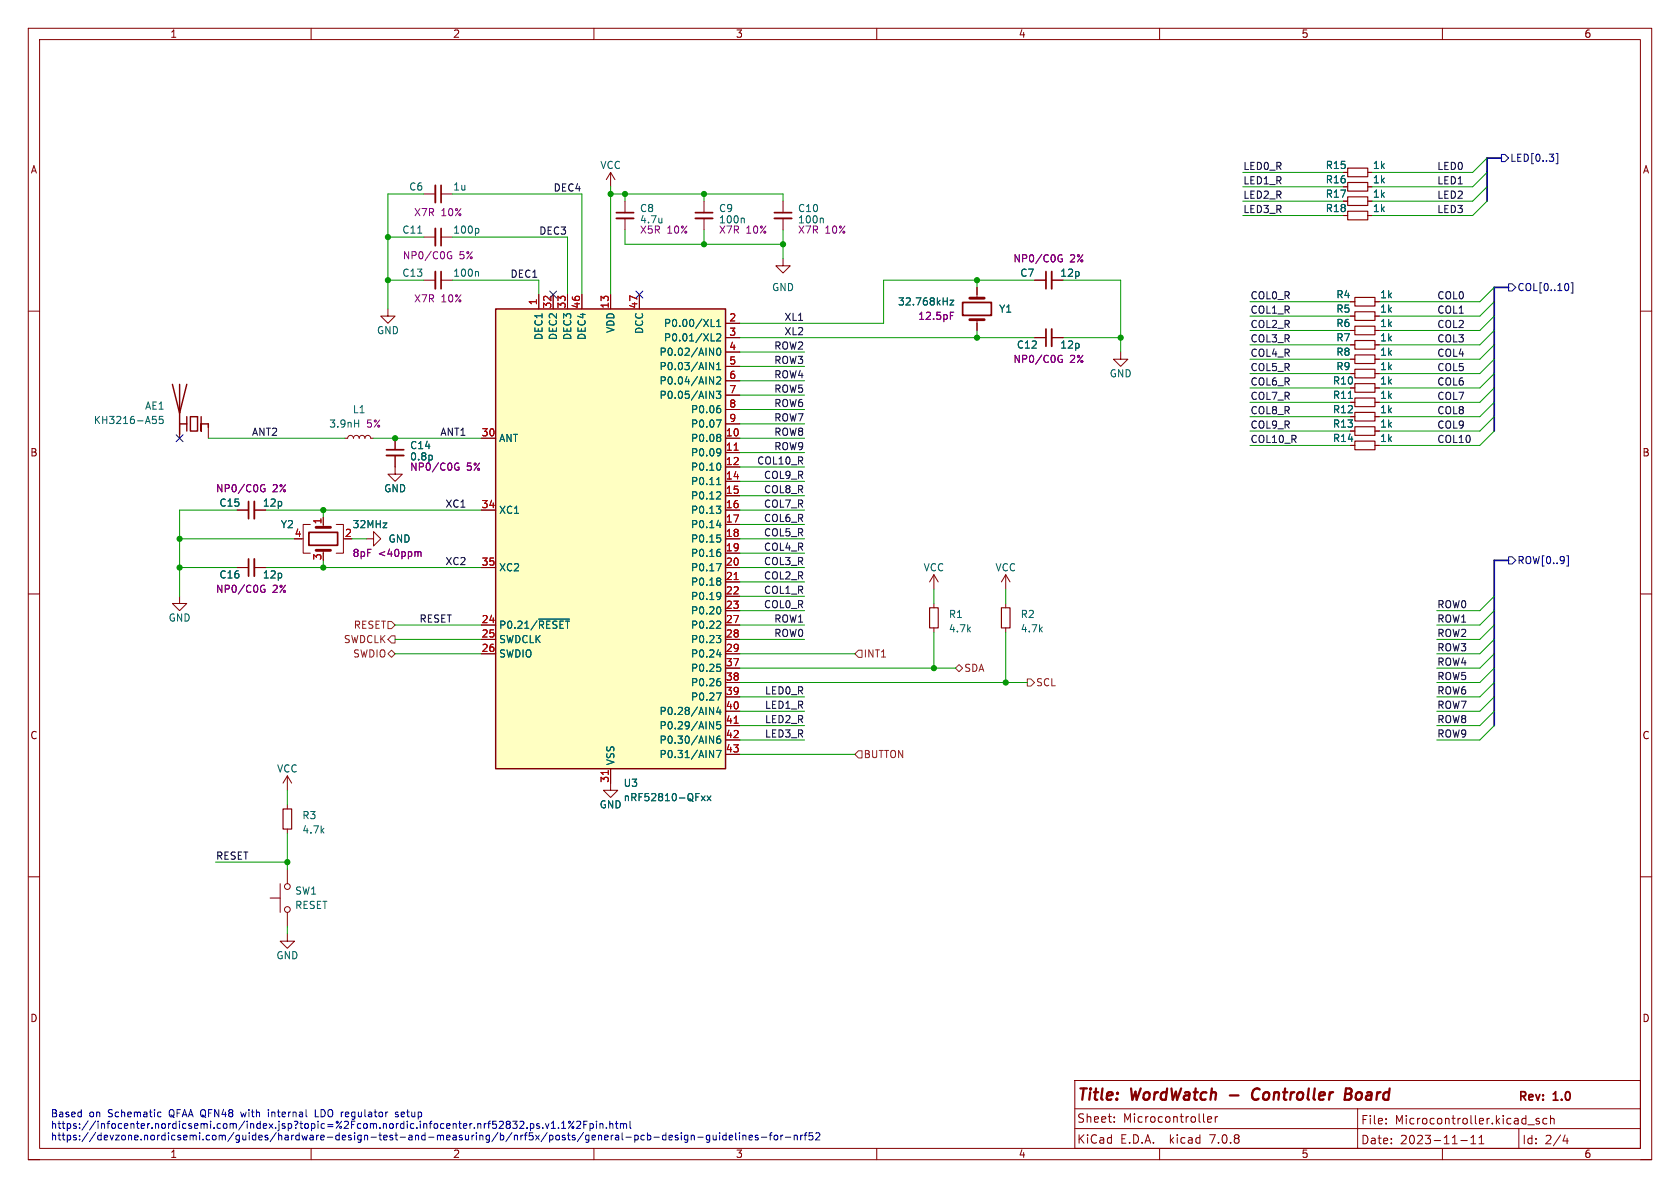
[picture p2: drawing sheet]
<svg xmlns="http://www.w3.org/2000/svg" width="297mm" height="210mm" viewBox="0 0 297 210" stroke-linecap="round" stroke-linejoin="round" font-family="sans-serif">
<g fill="none" stroke="#840000" stroke-width=".18">
<path d="M5 5h287v200h-287zM7 7h283v196h-283zM55 5v2M105 5v2M155 5v2M205 5v2M255 5v2M74.9 34.3h2.1M78 34.3h2M107.9 30.5l-.7 1.3M107.9 30.5v2.5M107.9 30.5l.8 1.3"/>
<path d="M110.5 35.6v2M110.5 38.6v2M124.5 35.6v2M124.5 38.6v2M138.4 35.6v2M138.4 38.6v2M237.5 35.6h.8M237.5 33h.8M237.5 38.1h.8M237.5 30.5h.8M241.8 35.6h.8M241.8 33h.8"/>
<path d="M241.8 38.1h.8M241.8 30.5h.8M5 55h2M68.6 54.6v1.3h1.2l-1.2 1.3-1.3-1.3h1.3M74.9 41.9h2.1M74.9 49.5h2.1M78 41.9h2M78 49.5h2M95.2 52.1v2.5M97.8 52.1v2.5M100.3 52.1v2.5M102.9 52.1v2.5"/>
<path d="M107.9 52.1v2.5M113 52.1v2.5M128.3 57.2h2.5M128.3 59.7h2.5M138.4 45.7v1.3h-1.2l1.2 1.3 1.3-1.3h-1.3M172.7 50.8v1.9M172.7 56.5v1.9M182.9 59.7h2M182.9 49.5h2M185.9 59.7h2.1M185.9 49.5h2.1M238.8 53.3h.7"/>
<path d="M238.8 55.9h.7M238.8 58.4h.7M243.1 53.3h.7M243.1 55.9h.7M243.1 58.4h.7M290 55h2M31.7 74.9v2.6M36.8 74.9v2.6M61 77.5h.5l.1-.4 .4-.1 .3 .1 .2 .4 .1-.4 .4-.1 .4 .1 .1 .4 .2-.4 .3-.1 .4 .1 .1 .4 .2-.4 .3-.1 .4 .1 .1 .4h.5M69.8 77.5v2M85.1 77.5h2.5M128.3 77.5h2.5"/>
<path d="M128.3 62.2h2.5M128.3 64.8h2.5M128.3 67.3h2.5M128.3 69.9h2.5M128.3 72.4h2.5M128.3 74.9h2.5M198.1 62.2v1.3h-1.3l1.3 1.3 1.3-1.3h-1.3M238.8 61h.7M238.8 63.5h.7M238.8 78.7h.7M238.8 68.6h.7M238.8 73.7h.7"/>
<path d="M238.8 76.2h.7M238.8 71.1h.7M238.8 66h.7M243.1 61h.7M243.1 63.5h.7M243.1 78.7h.7M243.1 68.6h.7M243.1 73.7h.7M243.1 76.2h.7M243.1 71.1h.7M243.1 66h.7M41.9 90.2h2"/>
<path d="M45 90.2h2M53.3 95.3h.3M54.9 92.7h-1.3v5.1h1.3M57.1 91.4v1.3M57.1 97.3v.5M59.4 92.7h1.3v5.1h-1.3M64.8 95.3h1.2v-1.3l1.3 1.3-1.3 1.2v-1.2M69.8 80.5v3.3h1.3l-1.3 1.3-1.2-1.3h1.2M85.1 90.2h2.5M128.3 90.2h2.5M128.3 95.3h2.5M128.3 80h2.5"/>
<path d="M128.3 82.6h2.5M128.3 85.1h2.5M128.3 87.6h2.5M128.3 92.7h2.5M128.3 97.8h2.5M5 105h2M31.7 105.4v1.3h1.3l-1.3 1.3-1.2-1.3h1.2M41.9 100.3h2M45 100.3h2M85.1 100.3h2.5M85.1 110.5h2.5M85.1 113h2.5"/>
<path d="M85.1 115.6h2.5M128.3 100.3h2.5M128.3 102.9h2.5M128.3 105.4h2.5M128.3 108h2.5M128.3 110.5h2.5M128.3 113h2.5M128.3 115.6h2.5M128.3 118.1h2.5M165.1 101.6v2.5M165.1 106.7v.7M165.1 111v.8"/>
<path d="M165.1 101.6l-.8 1.3M165.1 101.6l.8 1.3M177.8 101.6l-.8 1.3M177.8 101.6v2.5M177.8 106.7v.7M177.8 111v.8M177.8 101.6l.8 1.3M290 105h2M50.8 137.2v2.5M50.8 137.2l-.8 1.2M50.8 137.2l.8 1.2M107.9 135.9v3.8h1.3l-1.3 1.3-1.2-1.3h1.2"/>
<path d="M128.3 120.7h2.5M128.3 123.2h2.5M128.3 125.7h2.5M128.3 128.3h2.5M128.3 130.8h2.5M128.3 133.4h2.5M5 155h2M47.8 158.8h1.7M49.5 156.2v5.1M50.8 142.2v.8M50.8 146.6v.7M50.8 153.7v2.5"/>
<path d="M290 155h2M50.8 165.1v1.3h1.3l-1.3 1.2-1.3-1.2h1.3M50.8 161.3v2.5M190 191h100v12h-100zM190 196h100M190 199.5h100M197 198.2v.2M197 197.5v.1M212.8 198.3l.2 .1M213.5 197.9l.7-.2-.1-.2-.4-.1-.2 .2 .1 .7h.5M214.8 197.4v1M215.3 197.4l-.3 .1-.2 .2"/>
<path d="M240 196v7M245 198.5v.2M245 197.8v.1M268.5 199.5v3.5M270.1 198.8h1.2M272.1 197.8l-.3-.1-.3 .2 .1 .2 .5 .2v.3h-.6M273.5 197.8l-.5-.1-.2 .3v.4l.1 .2h.6M274.1 197.8l.2-.1 .4 .1 .1 .9M274.1 197.2v1.5M5 205h2M55 203v2M105 203v2"/>
<path d="M155 203v2M205 203v2M255 203v2M258.3 201.6h1.1M260 202.2h.9M260 201.1l.5-.4v1.5M261.5 202.2h.8M261.5 201.1l.4-.4v1.5M276.7 200.6l-.4 1.1h1M277 201.2v1M290 205h2"/>
<circle cx="50.8" cy="156.7" r=".51"/>
<circle cx="50.8" cy="160.8" r=".51"/>
</g>
<path d="M217.4 193.6h1.5M222.3 192.4a1.13 1.13 0 0 0-.9 .7 1.13 1.13 0 0 0 .2 1.2l.3 .1 .5-.1M237.8 193.4h.7M238 192.4h.6a.49 .49 0 0 1 .4 .5 .49 .49 0 0 1-.5 .5l.3 .1a.58 .58 0 0 1-.3 .9h-.8z" fill="none" stroke="#840000" stroke-width=".4"/>
<path d="M77 32.8v3M109 38.6h3M122.9 38.6h3.1M136.9 38.6h3.1M77 40.4v3M77 48v3.1M185.9 48v3.1M185.9 58.2v3M45 88.6v3.1M45 98.8v3.1M68.3 80.5h3.1" fill="none" stroke="#840000" stroke-width=".33"/>
<g fill="none" stroke="#840000" stroke-width=".3">
<path d="M78 32.8v3M109 37.6h3M122.9 37.6h3.1M136.9 37.6h3.1M78 40.4v3M78 48v3.1M170.2 53.5h5.1v2.3h-5.1zM184.9 48v3.1M184.9 58.2v3M68.3 79.5h3.1M43.9 88.6v3.1M43.9 98.8v3.1"/>
<path d="M54.6 94.1h5.1v2.3h-5.1z"/>
</g>
<g fill="none" stroke="#006464" stroke-width=".18">
<path d="M117 38.6v.8M117 39.3h.1M131.4 38.6l.2 .1v.7M145.4 38.6l.2 .1v.7M73.9 41.2h.7M84.4 40.4l.3 .2v.4l-.3 .2M84.4 48l.2 .2v.6M125.7 57.7h.6M126.7 59.1l.5-.1 .2 .4-.8 .9h.8M126.7 56.8l.4-.3v1.2M126.7 57.7h.7M168 53.1h.6l-.6 .8h.6"/>
<path d="M27 73.6h.6M27.1 74.1h.3l.2 .2-.1 .5-.4 .1M28.8 73.6h-.6l-.1 .6 .2-.1h.4l.2 .2-.1 .5-.2 .1-.5-.1M62.7 74.8h.7M63.4 74.2v1.3M125.4 61.5l.7 1.3v-1.3M125.4 64.1l.7 1.2v-1.2M125.4 66.6l.7 1.3v-1.3M125.4 69.2l.7 1.2v-1.2M125.7 60.3h.6M126.6 69.2h.8l-.4 .4 .4 .2v.5l-.2 .1-.6-.1M126.6 74.2h.9l-.6 1.3"/>
<path d="M126.7 66.7l.5-.1 .2 .4-.8 .9h.8M126.7 64.4l.4-.3v1.2M126.7 65.3h.7M126.8 61.7l.2-.2a.68 .68 0 0 1 .4 .7 .68 .68 0 0 1-.4 .6l-.2-.1-.1-.4zM127.1 71.7h.2M127.2 76.8l.2 .2-.2 .3 .2 .3v.2l-.2 .2M127.2 72.2l.2 .2v.3l-.2 .3M127.2 79.3l.2 .1a1.03 1.03 0 0 1-.2 1.1M127.4 79.9l-.2 .2M238.4 70.4h.7M76.4 80.6v.6M126.6 89.5h.8l-.4 .5"/>
<path d="M126.6 99.6h.9l-.6 1.3M126.7 85.7h.7M126.7 92.9h.8M126.8 94.6h.6M126.9 84.6l.2-.2v1.3M127.1 97.1h.2M127.1 81.9a.79 .79 0 0 1 0 1.2M127.2 86.9l.2 .3v.3l-.8 .7h.8M127.2 90l.2 .2v.3l-.2 .2M127.2 95l.2 .3v.3l-.2 .2M127.2 97.6l.2 .2v.3l-.2 .3M127.3 92.4v.9"/>
<path d="M95.2 109.4h5.5M126.6 112.3h.8l-.4 .5M126.7 115.7h.8M126.8 117.4h.6M127.1 120h.2M127.1 107.3a.79 .79 0 0 1 0 1.2M127.2 102.2l.2 .2-.2 .3 .2 .3v.2l-.2 .2M127.2 104.7l.2 .1a1.03 1.03 0 0 1-.2 1.1M127.2 109.8l.2 .2v.3l-.8 .8h.8M127.2 112.8l.2 .3v.3l-.2 .2M127.2 117.9l.2 .2v.3l-.2 .3M127.3 115.3v.8"/>
<path d="M127.4 105.3l-.2 .2M125.4 125l.7 1.3v-1.3M125.4 127.6l.7 1.2v-1.2M125.4 130.1l.7 1.3v-1.3M125.4 132.7l.7 1.2v-1.2M126.6 122.5h.9l-.6 1.3M126.6 132.7h.9l-.6 1.2M127 125l-.3 .9h.8M127.2 120.4l.2 .3v.3l-.2 .2M127.3 130.1l-.4 .1a.86 .86 0 0 0 0 1.2l.5-.1v-.5l-.2-.2-.4 .1-.1 .1M127.3 125.5v.8M127.4 127.6h-.6l-.1 .6 .2-.1h.4l.1 .2v.4l-.2 .1-.5-.1"/>
<path d="M124 140.7l.6 .8M124.6 140.7l-.6 .8M125 140.7l.7 .8M125.7 140.7l-.7 .8"/>
</g>
<g fill="none" stroke="#840084" stroke-width=".18">
<path d="M79.6 45.2h.3l-.1 .5h-.5l-.2-.2M79.8 44.5h-.5l-.2 .3M168 55.8h.4M168 55.2h.6M187.6 45.8h.2l-.1 .4h-.4l-.2-.2M187.7 45.1h-.4l-.2 .2M187.6 63.5h.2l-.1 .5h-.4l-.2-.2M187.7 62.9h-.4l-.2 .2M46.6 86.4h.2v.5h-.5l-.2-.3M46.8 85.7h-.5l-.2 .3M73.7 97.5l.2 .2M73.9 97.7v.7"/>
<path d="M73.9 97.7l.2-.2 .3 .1v.8M80.9 82.6h.2v.5h-.5l-.2-.3M81.1 81.9h-.5l-.2 .3M46.6 104.2h.2v.5h-.5l-.2-.3M46.8 103.5h-.5l-.2 .3"/>
</g>
<path d="M87.6 54.6h40.7v81.3h-40.7zM30.5 67.9l1.2 5.1 1.3-5.1M31.7 74.9h1.3M31.7 67.9v8.9M33 73.7v2.5M33.7 73.7h1.2v2.5h-1.2zM35.6 73.7v2.5v-1.3h1.2v.7" fill="none" stroke="#840000" stroke-width=".25"/>
<path d="M171.4 56.5h2.6M171.4 52.7h2.6M55.9 93.2h2.5M55.9 97.3h2.5" fill="none" stroke="#840000" stroke-width=".51"/>
<g fill="none" stroke="#840000" stroke-width=".2">
<path d="M238.3 34.8h3.5v1.5h-3.5zM238.3 32.3h3.5v1.5h-3.5zM238.3 37.3h3.5v1.6h-3.5zM238.3 29.7h3.5v1.5h-3.5zM239.5 52.6h3.6v1.5h-3.6zM239.5 55.1h3.6v1.5h-3.6zM239.5 57.7h3.6v1.5h-3.6zM239.5 60.2h3.6v1.5h-3.6zM239.5 62.7h3.6v1.6h-3.6zM239.5 78h3.6v1.5h-3.6zM239.5 67.8h3.6v1.5h-3.6zM239.5 72.9h3.6v1.5h-3.6z"/>
<path d="M239.5 75.4h3.6v1.6h-3.6zM239.5 70.4h3.6v1.5h-3.6zM239.5 65.3h3.6v1.5h-3.6zM164.3 107.4h1.6v3.6h-1.6zM177 107.4h1.6v3.6h-1.6zM50 143h1.6v3.6h-1.6z"/>
</g>
<path d="M87.6 54.6h40.7v81.3h-40.7z" fill="#ffffc2" stroke="#ffffc2" stroke-width=".18"/>
<path d="M129.8 79.6h.7M129.8 102.5h.7M107.5 136.2v.7M129.8 127.9h.7" fill="none" stroke="#a90000" stroke-width=".18"/>
<g fill="none" stroke="#000084" stroke-width=".18">
<path d="M265.4 27.3h.7l.6 .6-.6 .7h-.7zM275.1 27.1h.3v1.8h-.3M97.2 51.5l1.2 1.2M98.4 51.5l-1.2 1.2M112.4 51.5l1.2 1.2M113.6 51.5l-1.2 1.2M266.7 50.2h.6l.7 .6-.7 .6h-.6zM277.2 50.2l.1 .4-.1 .7M277.8 50h.3v1.8h-.3M31.1 76.9l1.3 1.2M32.4 76.9l-1.3 1.2M266.7 98.4h.6l.7 .7-.7 .6h-.6z"/>
<path d="M277 98.2h.3v1.9h-.3"/>
</g>
<path d="M68.6 115.6l.6-.7 .6 .7-.6 .6zM68.6 109.9h.6l.6 .6-.6 .6h-.6zM69.2 112.4h.6v1.3h-.6l-.6-.7zM151.8 114.9h.6v1.3h-.6l-.7-.6zM168.9 118.1l.6-.6 .7 .6-.7 .6zM151.8 132.7h.6v1.3h-.6l-.7-.6zM181.6 120h.6l.7 .7-.7 .6h-.6z" fill="none" stroke="#725600" stroke-width=".18"/>
<g fill="none" stroke="#0000c2" stroke-width=".18">
<path d="M28 197.4h.5M28 196.6h.5M42.6 196.6l.2 .8M47.5 196.2v.1M47.5 196.6v.8M55.7 196.2v1.2h.6M70.4 196.6h-.3l-.2 .2v.1l.5 .2v.3h-.5M91.8 199.5h.8M92.6 198.3v.4M93.2 199.4v.1M93.8 198.7l.3-.1 .3 .3-.1 .5h-.5M93.8 198.6v1.3"/>
<path d="M95.3 198.7l-.3-.1-.1 .2v.2l.4 .1v.3h-.4M96 199.4v.1M96.4 198.6l.3 .9 .3-.9M97.5 199.5h.7M97.5 198.6l.3-.4v1.3M98.7 199.4v.1M99.3 199.5h.7M99.3 198.6l.3-.4v1.3M101.5 198.2l-1 1.3M101.9 198.3l.5-.1 .3 .4-.8 .9h.8M103.2 198.8h.4M103.8 198.2h-.6v1.3"/>
<path d="M104.3 198.7l.4-.1 .2 .3-.1 .5h-.5M104.3 198.6v1.3M105.4 198.2v.1M105.4 198.6v.9M106.1 198.7l.1-.1 .3 .1 .1 .8M106.1 198.6v.9M107.2 199.4v.1M107.8 198.7l.2-.1 .3 .1 .1 .8M107.8 198.2v1.3M108.8 198.6h.5M109 198.2v1.1l.3 .2M109.7 198.7l.3-.1 .2 .2"/>
<path d="M109.7 198.6v.9M110.2 198.8l.2-.2 .3 .1 .1 .8M110.2 198.8v.7M111.4 198.2v1.1l.2 .2M110.6 201h1M112.2 200.7v1.2M112.2 200.7h.4l.2 .2-.1 .6h-.5M113.9 200.7h-.3l-.3 .2 .1 .6h.5M114.5 200.7h.3l.3 .2-.2 .6h-.4M114.5 200.2v1.3M115.6 201h1M117.7 200.7h-.3l-.3 .2 .1 .6h.5"/>
<path d="M117.7 200.2v1.3M118.3 201.1l.6-.1-.1-.3h-.3l-.2 .2v.6h.5M119.8 200.7h-.3l-.1 .2v.1l.4 .2v.3h-.4M120.4 200.2v.2M120.4 200.7v.8M121.6 200.7h-.4l-.2 .2 .1 .6h.5M121.6 200.7v1l-.2 .2h-.3M122.2 200.8l.2-.1h.3v.8M122.2 200.7v.8M123.3 201h1M125.5 200.7h-.4l-.2 .2 .1 .6h.5M125.5 200.7v1l-.3 .2h-.3"/>
<path d="M126.1 200.7v.8h.3l.2-.1M126.6 200.7v.8M127.2 200.2v.2M127.2 200.7v.8M128.4 200.7h-.4l-.2 .2 .1 .6h.5M128.4 200.2v1.3M128.9 201.1l.6-.1v-.3h-.4l-.2 .2 .1 .6h.5M130.1 200.2v1.1l.1 .2M130.7 200.2v.2M130.7 200.7v.8M131.3 200.8l.2-.1h.3l.1 .8M131.3 200.7v.8"/>
<path d="M132.4 201.1l.6-.1v-.3h-.4l-.2 .2 .1 .6h.5M134 200.7h-.3l-.2 .2 .1 .1 .4 .2v.3h-.5M134.6 201h1M136 200.7h.5M136.5 200.2l-.3 .2v1.1M137 200.7h.3l.2 .2v.4l-.2 .2h-.3l-.2-.2zM138 200.7v.8M138.4 200.7l-.4 .2M138.8 201h1M140.4 200.8l.2-.1h.3v.8M140.4 200.7v.8M141.6 200.7v.8"/>
<path d="M141.9 200.7l-.3 .2M142.2 200.7h.4M142.6 200.2l-.3 .2v1.1M143.7 200.2h-.6l-.1 .7 .2-.2 .4 .1 .1 .2v.4l-.2 .1-.5-.1M144.2 200.4l.5-.2 .2 .4-.7 .9h.7"/>
<circle cx="100.7" cy="198.4" r=".18"/>
<circle cx="101.3" cy="199.3" r=".18"/>
</g>
<path d="M265.4 27.9h-2.5v7.7M266.7 50.8h-2.5v25.4M266.7 99.1h-2.5v29.2" fill="none" stroke="#000084" stroke-width=".3"/>
<g fill="none" stroke="#009600" stroke-width=".18">
<path d="M74.9 34.3h-6.3v20.3M80 34.3h22.9v17.8M107.9 34.3h30.5v1.3M107.9 33v19.1M110.5 34.3v1.3M124.5 34.3v1.3M219.7 33h17.8M219.7 35.6h17.8M219.7 38.1h17.8M219.7 30.5h17.8M262.9 30.5l-2.6 2.5h-17.7M262.9 33l-2.6 2.6h-17.7"/>
<path d="M262.9 35.6l-2.6 2.5h-17.7M262.9 27.9l-2.6 2.6h-17.7M68.6 49.5h6.3M68.6 41.9h6.3M80 49.5h15.2v2.6M80 41.9h20.3v10.2M110.5 40.6v2.6h27.9M124.5 40.6v2.6M130.8 59.7h52.1M138.4 40.6v5.1M172.7 49.5v1.3M172.7 58.4v1.3"/>
<path d="M182.9 49.5h-26.7v7.7h-25.4M188 49.5h10.1v12.7M188 59.7h10.1M221 55.9h17.8M221 58.4h17.8M221 53.3h17.8M264.2 53.3l-2.6 2.6h-17.8M264.2 55.9l-2.6 2.5h-17.8M264.2 58.4l-2.6 2.6h-17.8M264.2 50.8l-2.6 2.5h-17.8M36.8 77.5h24.2M66 77.5h19.1"/>
<path d="M130.8 62.2h11.4M130.8 64.8h11.4M130.8 69.9h11.4M130.8 67.3h11.4M130.8 77.5h11.4M130.8 74.9h11.4M130.8 72.4h11.4M221 63.5h17.8M221 78.7h17.8M221 61h17.8M221 71.1h17.8M221 76.2h17.8"/>
<path d="M221 73.7h17.8M221 66h17.8M221 68.6h17.8M264.2 61l-2.6 2.5h-17.8M264.2 76.2l-2.6 2.5h-17.8M264.2 68.6l-2.6 2.5h-17.8M264.2 73.7l-2.6 2.5h-17.8M264.2 71.1l-2.6 2.6h-17.8M264.2 63.5l-2.6 2.5h-17.8M264.2 66l-2.6 2.6h-17.8M31.7 95.3h20.4M41.9 90.2h-10.2v15.2"/>
<path d="M47 90.2h38.1M57.1 90.2v1.2M57.1 99.1v1.2M62.2 95.3h2.6M130.8 97.8h11.4M130.8 90.2h11.4M130.8 92.7h11.4M130.8 87.6h11.4M130.8 82.6h11.4M130.8 80h11.4M130.8 85.1h11.4M130.8 95.3h11.4"/>
<path d="M31.7 100.3h10.2M47 100.3h38.1M69.8 110.5h15.3M69.8 113h15.3M69.8 115.6h15.3M130.8 100.3h11.4M130.8 110.5h11.4M130.8 105.4h11.4M130.8 113h11.4M130.8 115.6h20.3M130.8 108h11.4M130.8 118.1h38.1"/>
<path d="M130.8 102.9h11.4M165.1 104.1v2.6M165.1 111.8v6.3M177.8 104.1v2.6M177.8 111.8v8.9M264.2 108l-2.6 2.5h-7.6M264.2 110.5l-2.6 2.5h-7.6M264.2 113l-2.6 2.6h-7.6M264.2 105.4l-2.6 2.6h-7.6M264.2 115.6l-2.6 2.5h-7.6M264.2 118.1l-2.6 2.6h-7.6M50.8 139.7v2.5"/>
<path d="M130.8 125.7h11.4M130.8 128.3h11.4M130.8 130.8h11.4M130.8 123.2h11.4M130.8 120.7h50.8M130.8 133.4h20.3M264.2 123.2l-2.6 2.5h-7.6M264.2 125.7l-2.6 2.6h-7.6M264.2 128.3l-2.6 2.5h-7.6M264.2 120.7l-2.6 2.5h-7.6M38.1 152.4h12.7M50.8 147.3v6.4"/>
<path d="M50.8 163.8v1.3"/>
</g>
<g fill="#009600" stroke="#009600" stroke-width=".18">
<circle cx="172.7" cy="49.5" r=".46"/>
<circle cx="172.7" cy="59.7" r=".46"/>
<circle cx="198.1" cy="59.7" r=".46"/>
<circle cx="138.4" cy="43.2" r=".46"/>
<circle cx="165.1" cy="118.1" r=".46"/>
<circle cx="177.8" cy="120.7" r=".46"/>
<circle cx="124.5" cy="34.3" r=".46"/>
<circle cx="124.5" cy="43.2" r=".46"/>
<circle cx="110.5" cy="34.3" r=".46"/>
<circle cx="107.9" cy="34.3" r=".46"/>
<circle cx="68.6" cy="41.9" r=".46"/>
<circle cx="57.1" cy="90.2" r=".46"/>
<circle cx="68.6" cy="49.5" r=".46"/>
<circle cx="69.8" cy="77.5" r=".46"/>
<circle cx="31.7" cy="100.3" r=".46"/>
<circle cx="57.1" cy="100.3" r=".46"/>
<circle cx="31.7" cy="95.3" r=".46"/>
<circle cx="50.8" cy="152.4" r=".46"/>
</g>
<g font-size="2.8" fill="#840000">
<text x="190.3" y="195.1">Title:</text>
<text x="200" y="195.1">WordWatch</text>
<text x="223" y="195.1">Controller</text>
<text x="240.2" y="195.1">Board</text>
</g>
<g font-size="2.1" fill="#840000">
<text x="268.3" y="195">Rev:</text>
<text x="274.7" y="195">1.0</text>
<text x="190.3" y="198.7">Sheet:</text>
<text x="190.3" y="202.4">KiCad</text>
<text x="198" y="202.4">E.D.A.</text>
<text x="198.5" y="198.7">Microcontroller</text>
<text x="206.9" y="202.4">kicad</text>
<text x="214.2" y="202.4">7.0.8</text>
<text x="240.5" y="202.5">Date:</text>
<text x="240.5" y="199">File:</text>
<text x="246.6" y="199">Microcontroller.kicad_sch</text>
<text x="247.5" y="202.5">2023-11-11</text>
<text x="269" y="202.5">Id:</text>
<text x="273.1" y="202.5">2/4</text>
</g>
<g font-size="1.8" fill="#840000">
<text x="30" y="6.9">1</text>
<text x="80" y="6.9">2</text>
<text x="130" y="6.9">3</text>
<text x="180" y="6.9">4</text>
<text x="230" y="6.9">5</text>
<text x="280" y="6.9">6</text>
<text x="5.3" y="30.9">A</text>
<text x="290.3" y="30.9">A</text>
<text x="5.3" y="80.9">B</text>
<text x="290.3" y="80.9">B</text>
<text x="5.3" y="130.9">C</text>
<text x="290.3" y="130.9">C</text>
<text x="5.3" y="180.9">D</text>
<text x="290.3" y="180.9">D</text>
<text x="30" y="204.9">1</text>
<text x="80" y="204.9">2</text>
<text x="130" y="204.9">3</text>
<text x="180" y="204.9">4</text>
<text x="230" y="204.9">5</text>
<text x="280" y="204.9">6</text>
</g>
<g font-size="1.8" fill="#000084">
<text x="266.9" y="28.8">LED[0..3]</text>
<text x="268.2" y="51.7">COL[0..10]</text>
<text x="268.2" y="99.9">ROW[0..9]</text>
</g>
<g font-size="1.8" fill="#006464">
<text x="72.2" y="33.9">C6</text>
<text x="80" y="33.9">1u</text>
<text x="106" y="30.1">VCC</text>
<text x="234.3" y="35.2">R17</text>
<text x="234.3" y="32.6">R16</text>
<text x="234.3" y="30.1">R15</text>
<text x="242.6" y="35.2">1k</text>
<text x="242.6" y="32.6">1k</text>
<text x="242.6" y="30.1">1k</text>
<text x="71" y="41.5">C11</text>
<text x="80" y="41.5">100p</text>
<text x="113" y="37.7">C8</text>
<text x="127" y="37.7">C9</text>
<text x="127" y="39.7">100n</text>
<text x="141" y="39.7">100n</text>
<text x="141" y="37.7">C10</text>
<text x="234.3" y="37.7">R18</text>
<text x="242.6" y="37.7">1k</text>
<text x="71" y="49.1">C13</text>
<text x="80" y="49.1">100n</text>
<text x="136.4" y="51.7">GND</text>
<text x="180.3" y="49.1">C7</text>
<text x="187.3" y="49.1">12p</text>
<text x="236.1" y="52.9">R4</text>
<text x="243.9" y="52.9">1k</text>
<text x="66.5" y="59.3">GND</text>
<text x="108.8" y="58.9" transform="rotate(-90 108.8 58.9)">VDD</text>
<text x="113.9" y="59.1" transform="rotate(-90 113.9 59.1)">DCC</text>
<text x="117.3" y="58">P0.00/XL1</text>
<text x="158.7" y="54.2">32.768kHz</text>
<text x="176.5" y="55.5">Y1</text>
<text x="236.1" y="55.5">R5</text>
<text x="236.1" y="58">R6</text>
<text x="243.9" y="55.5">1k</text>
<text x="243.9" y="58">1k</text>
<text x="96.1" y="60.2" transform="rotate(-90 96.1 60.2)">DEC1</text>
<text x="98.7" y="60.2" transform="rotate(-90 98.7 60.2)">DEC2</text>
<text x="101.2" y="60.2" transform="rotate(-90 101.2 60.2)">DEC3</text>
<text x="103.7" y="60.2" transform="rotate(-90 103.7 60.2)">DEC4</text>
<text x="116.5" y="63.1">P0.02/AIN0</text>
<text x="116.5" y="65.6">P0.03/AIN1</text>
<text x="117.3" y="60.6">P0.01/XL2</text>
<text x="179.7" y="61.8">C12</text>
<text x="187.3" y="61.8">12p</text>
<text x="236.1" y="60.6">R7</text>
<text x="236.1" y="63.1">R8</text>
<text x="236.1" y="65.6">R9</text>
<text x="243.9" y="60.6">1k</text>
<text x="243.9" y="63.1">1k</text>
<text x="243.9" y="65.6">1k</text>
<text x="116.5" y="68.2">P0.04/AIN2</text>
<text x="116.5" y="70.7">P0.05/AIN3</text>
<text x="196.1" y="66.9">GND</text>
<text x="235.5" y="68.2">R10</text>
<text x="235.5" y="70.7">R11</text>
<text x="243.9" y="68.2">1k</text>
<text x="243.9" y="70.7">1k</text>
<text x="16.5" y="75.2">KH3216-A55</text>
<text x="25.6" y="72.6">AE1</text>
<text x="58.1" y="75.8">3.9nH</text>
<text x="62.3" y="73.3">L1</text>
<text x="122.1" y="73.3">P0.06</text>
<text x="122.1" y="75.8">P0.07</text>
<text x="235.5" y="73.3">R12</text>
<text x="235.5" y="75.8">R13</text>
<text x="243.9" y="73.3">1k</text>
<text x="243.9" y="75.8">1k</text>
<text x="72.4" y="79.6">C14</text>
<text x="88.1" y="78.3">ANT</text>
<text x="122.1" y="78.3">P0.08</text>
<text x="122.1" y="80.9">P0.09</text>
<text x="122.1" y="83.4">P0.10</text>
<text x="235.5" y="78.3">R14</text>
<text x="243.9" y="78.3">1k</text>
<text x="38.7" y="89.8">C15</text>
<text x="46.4" y="89.8">12p</text>
<text x="67.8" y="87.2">GND</text>
<text x="122.1" y="86">P0.11</text>
<text x="122.1" y="88.5">P0.12</text>
<text x="49.5" y="93.6">Y2</text>
<text x="62.2" y="93.6">32MHz</text>
<text x="88.1" y="91">XC1</text>
<text x="122.1" y="91">P0.13</text>
<text x="122.1" y="93.6">P0.14</text>
<text x="68.6" y="96.1">GND</text>
<text x="88.1" y="101.2">XC2</text>
<text x="122.1" y="96.1">P0.15</text>
<text x="122.1" y="98.7">P0.16</text>
<text x="122.1" y="101.2">P0.17</text>
<text x="163.2" y="101.2">VCC</text>
<text x="175.9" y="101.2">VCC</text>
<text x="38.7" y="102.5">C16</text>
<text x="46.4" y="102.5">12p</text>
<text x="122.1" y="103.7">P0.18</text>
<text x="122.1" y="106.3">P0.19</text>
<text x="29.7" y="110.1">GND</text>
<text x="88.1" y="111.4">P0.21/~{RESET}</text>
<text x="88.1" y="113.9">SWDCLK</text>
<text x="122.1" y="108.8">P0.20</text>
<text x="122.1" y="111.4">P0.22</text>
<text x="122.1" y="113.9">P0.23</text>
<text x="167.6" y="109.4">R1</text>
<text x="167.6" y="112">4.7k</text>
<text x="180.3" y="109.4">R2</text>
<text x="180.3" y="112">4.7k</text>
<text x="88.1" y="116.4">SWDIO</text>
<text x="122.1" y="116.4">P0.24</text>
<text x="122.1" y="119">P0.25</text>
<text x="122.1" y="121.5">P0.26</text>
<text x="122.1" y="124.1">P0.27</text>
<text x="116.5" y="126.6">P0.28/AIN4</text>
<text x="116.5" y="129.1">P0.29/AIN5</text>
<text x="116.5" y="131.7">P0.30/AIN6</text>
<text x="48.9" y="136.8">VCC</text>
<text x="108.8" y="135.4" transform="rotate(-90 108.8 135.4)">VSS</text>
<text x="116.5" y="134.2">P0.31/AIN7</text>
<text x="105.9" y="143.1">GND</text>
<text x="110.2" y="139.3">U3</text>
<text x="110.2" y="141.8">nRF52810-QFxx</text>
<text x="53.3" y="145">R3</text>
<text x="53.3" y="147.5">4.7k</text>
<text x="52.1" y="160.9">RESET</text>
<text x="52.1" y="158.3">SW1</text>
<text x="48.8" y="169.8">GND</text>
</g>
<g font-size="1.8" fill="#0f0f0f">
<text x="97.8" y="33.9">DEC4</text>
<text x="219.7" y="35.2">LED2_R</text>
<text x="219.7" y="30.1">LED0_R</text>
<text x="219.7" y="32.7">LED1_R</text>
<text x="254" y="30.1">LED0</text>
<text x="254" y="32.7">LED1</text>
<text x="254" y="35.2">LED2</text>
<text x="95.2" y="41.6">DEC3</text>
<text x="219.7" y="37.8">LED3_R</text>
<text x="254" y="37.8">LED3</text>
<text x="90.1" y="49.2">DEC1</text>
<text x="221" y="53">COL0_R</text>
<text x="254" y="53">COL0</text>
<text x="138.6" y="59.3">XL2</text>
<text x="138.6" y="56.8">XL1</text>
<text x="221" y="55.5">COL1_R</text>
<text x="221" y="58.1">COL2_R</text>
<text x="254" y="55.5">COL1</text>
<text x="254" y="58.1">COL2</text>
<text x="136.8" y="64.4">ROW3</text>
<text x="136.8" y="61.9">ROW2</text>
<text x="221" y="63.2">COL4_R</text>
<text x="221" y="65.7">COL5_R</text>
<text x="221" y="60.6">COL3_R</text>
<text x="254" y="65.7">COL5</text>
<text x="254" y="63.2">COL4</text>
<text x="254" y="60.6">COL3</text>
<text x="136.8" y="67">ROW4</text>
<text x="136.8" y="69.5">ROW5</text>
<text x="221" y="70.8">COL7_R</text>
<text x="221" y="68.2">COL6_R</text>
<text x="254" y="68.2">COL6</text>
<text x="254" y="70.8">COL7</text>
<text x="44.4" y="77.1">ANT2</text>
<text x="77.8" y="77.1">ANT1</text>
<text x="136.8" y="74.6">ROW7</text>
<text x="136.8" y="72">ROW6</text>
<text x="136.8" y="77.1">ROW8</text>
<text x="221" y="73.3">COL8_R</text>
<text x="221" y="75.9">COL9_R</text>
<text x="254" y="75.9">COL9</text>
<text x="254" y="73.3">COL8</text>
<text x="133.8" y="82.2">COL10_R</text>
<text x="136.8" y="79.7">ROW9</text>
<text x="221" y="78.4">COL10_R</text>
<text x="254" y="78.4">COL10</text>
<text x="78.7" y="89.8">XC1</text>
<text x="135" y="87.3">COL8_R</text>
<text x="135" y="89.8">COL7_R</text>
<text x="135" y="84.7">COL9_R</text>
<text x="135" y="94.9">COL5_R</text>
<text x="135" y="92.4">COL6_R</text>
<text x="78.7" y="100">XC2</text>
<text x="135" y="100">COL3_R</text>
<text x="135" y="97.4">COL4_R</text>
<text x="135" y="105.1">COL1_R</text>
<text x="135" y="102.5">COL2_R</text>
<text x="135" y="107.6">COL0_R</text>
<text x="254" y="107.6">ROW0</text>
<text x="74.1" y="110.1">RESET</text>
<text x="136.8" y="110.1">ROW1</text>
<text x="136.8" y="112.7">ROW0</text>
<text x="254" y="112.7">ROW2</text>
<text x="254" y="110.1">ROW1</text>
<text x="254" y="115.2">ROW3</text>
<text x="254" y="117.8">ROW4</text>
<text x="135.1" y="125.4">LED1_R</text>
<text x="135.1" y="122.8">LED0_R</text>
<text x="254" y="120.3">ROW5</text>
<text x="254" y="122.8">ROW6</text>
<text x="254" y="125.4">ROW7</text>
<text x="135.1" y="127.9">LED2_R</text>
<text x="135.1" y="130.5">LED3_R</text>
<text x="254" y="130.5">ROW9</text>
<text x="254" y="127.9">ROW8</text>
<text x="38.1" y="152.1">RESET</text>
</g>
<g font-size="1.8" fill="#840084">
<text x="73.1" y="38.4">X7R</text>
<text x="78" y="38.4">10%</text>
<text x="113" y="39.7">4.7u</text>
<text x="113" y="41.5">X5R</text>
<text x="117.9" y="41.5">10%</text>
<text x="127" y="41.5">X7R</text>
<text x="131.9" y="41.5">10%</text>
<text x="141" y="41.5">X7R</text>
<text x="145.8" y="41.5">10%</text>
<text x="71.1" y="46">NP0/C0G</text>
<text x="81.2" y="46">5%</text>
<text x="179.1" y="46.6">NP0/C0G</text>
<text x="189.1" y="46.6">2%</text>
<text x="73.1" y="53.7">X7R</text>
<text x="78" y="53.7">10%</text>
<text x="162.2" y="56.7">12.5pF</text>
<text x="179.1" y="64.4">NP0/C0G</text>
<text x="189.1" y="64.4">2%</text>
<text x="64.6" y="75.8">5%</text>
<text x="72.4" y="83.4">NP0/C0G</text>
<text x="72.4" y="81.6">0.8p</text>
<text x="82.5" y="83.4">5%</text>
<text x="38.1" y="87.2">NP0/C0G</text>
<text x="48.1" y="87.2">2%</text>
<text x="62.2" y="98.7">8pF</text>
<text x="66.9" y="98.7">&lt;40ppm</text>
<text x="38.1" y="105">NP0/C0G</text>
<text x="48.1" y="105">2%</text>
</g>
<g font-size="1.8" fill="#a90000">
<text x="95" y="54" transform="rotate(-90 95 54)">1</text>
<text x="97.5" y="54.7" transform="rotate(-90 97.5 54.7)">32</text>
<text x="100.1" y="54.7" transform="rotate(-90 100.1 54.7)">33</text>
<text x="102.6" y="54.7" transform="rotate(-90 102.6 54.7)">46</text>
<text x="107.7" y="54.7" transform="rotate(-90 107.7 54.7)">13</text>
<text x="112.8" y="54.7" transform="rotate(-90 112.8 54.7)">47</text>
<text x="128.8" y="56.9">2</text>
<text x="128.8" y="59.4">3</text>
<text x="128.8" y="62">4</text>
<text x="128.8" y="64.5">5</text>
<text x="128.8" y="67.1">6</text>
<text x="128.8" y="69.6">7</text>
<text x="85" y="77.2">30</text>
<text x="128.2" y="77.2">10</text>
<text x="128.8" y="72.1">8</text>
<text x="128.8" y="74.7">9</text>
<text x="128.2" y="79.8">11</text>
<text x="128.2" y="82.3">12</text>
<text x="85" y="89.9">34</text>
<text x="128.2" y="84.8">14</text>
<text x="128.2" y="87.4">15</text>
<text x="128.2" y="89.9">16</text>
<text x="52" y="95">4</text>
<text x="56.9" y="92.8" transform="rotate(-90 56.9 92.8)">1</text>
<text x="60.9" y="95">2</text>
<text x="128.2" y="92.5">17</text>
<text x="128.2" y="95">18</text>
<text x="56.9" y="99.1" transform="rotate(-90 56.9 99.1)">3</text>
<text x="85" y="100.1">35</text>
<text x="128.2" y="97.5">19</text>
<text x="128.2" y="100.1">20</text>
<text x="128.2" y="102.6">21</text>
<text x="128.2" y="105.2">22</text>
<text x="128.2" y="107.7">23</text>
<text x="85" y="110.2">24</text>
<text x="85" y="112.8">25</text>
<text x="128.2" y="110.2">27</text>
<text x="128.2" y="112.8">28</text>
<text x="85" y="115.3">26</text>
<text x="128.2" y="115.3">29</text>
<text x="128.2" y="117.9">37</text>
<text x="128.2" y="120.4">38</text>
<text x="128.2" y="122.9">39</text>
<text x="128.2" y="125.5">40</text>
<text x="128.2" y="128">41</text>
<text x="128.2" y="130.6">42</text>
<text x="128.2" y="133.1">43</text>
<text x="107.7" y="138.5" transform="rotate(-90 107.7 138.5)">31</text>
</g>
<g font-size="1.8" fill="#725600">
<text x="60.7" y="113.9">SWDCLK</text>
<text x="62.4" y="111.4">RESET</text>
<text x="62.3" y="116.4">SWDIO</text>
<text x="152.6" y="116.4">INT1</text>
<text x="170.4" y="119">SDA</text>
<text x="183.1" y="121.5">SCL</text>
<text x="152.6" y="134.2">BUTTON</text>
</g>
<g font-size="1.8" fill="#0000c2">
<text x="8.9" y="197.6">Based</text>
<text x="15.7" y="197.6">on</text>
<text x="19.2" y="197.6">Schematic</text>
<text x="30.2" y="197.6">QFAA QFN48</text>
<text x="43.3" y="197.6">with</text>
<text x="48.3" y="197.6">internal</text>
<text x="56.8" y="197.6">LDO regulator</text>
<text x="71.4" y="197.6">setup</text>
<text x="8.9" y="199.6">https://infocenter.nordicsemi.com/index.jsp?topic=%2Fcom.nordic.infocenter.nrf52832.ps.v1.1%2Fpin.html</text>
<text x="8.9" y="201.7">https://devzone.nordicsemi.com/guides/hardware-design-test-and-measuring/b/nrf5x/posts/general-pcb-design-guidelines-for-nrf52</text>
</g>
</svg>
